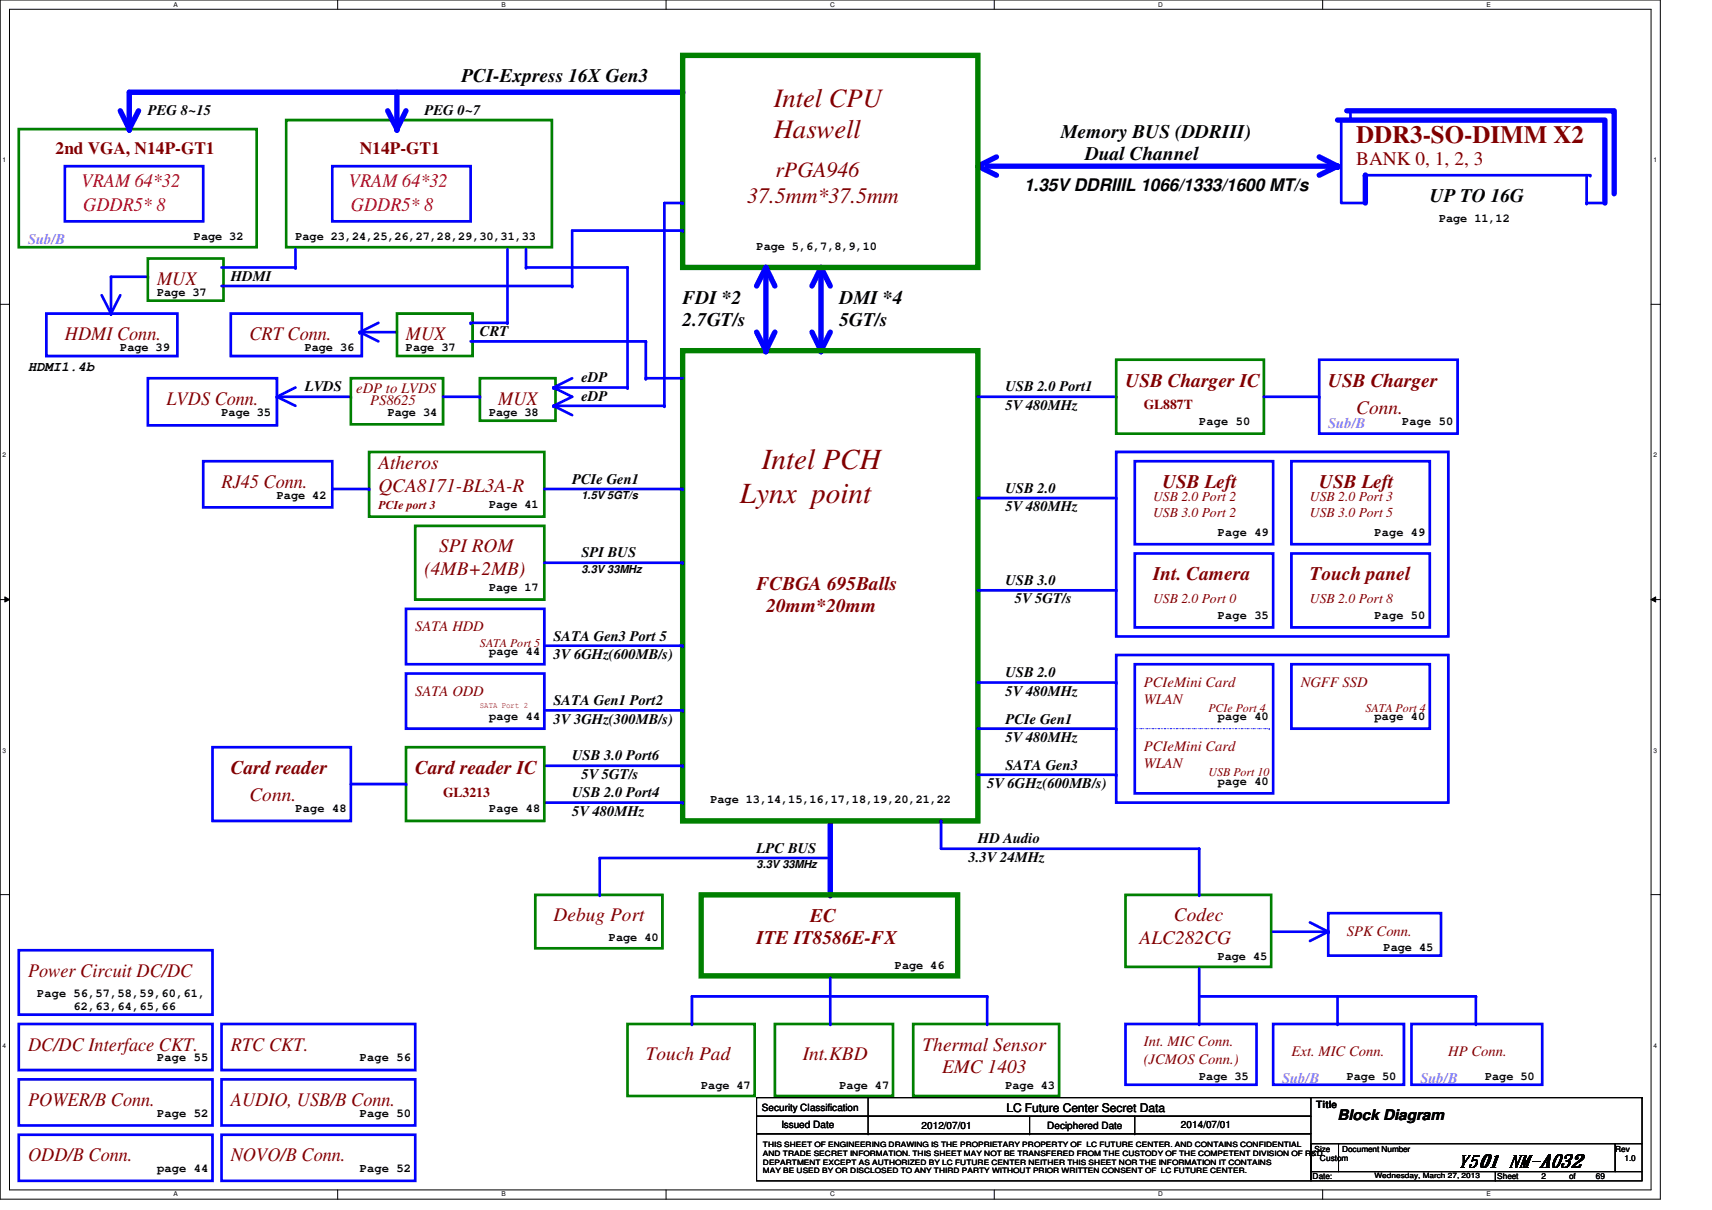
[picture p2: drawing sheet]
<svg xmlns="http://www.w3.org/2000/svg" width="297mm" height="210mm" viewBox="0 0 297 210" stroke-linecap="round" stroke-linejoin="round" font-family="sans-serif">
<path d="M0 0h288.1v208h-288.1zM1.6 1.6h284.9v204.8h-284.9z" fill="none" stroke="#000" stroke-width=".17"/>
<g fill="#fff">
<path d="M30.1 .2h.7v1.2h-.7z"/>
<path d="M30.1 206.6h.7v1.2h-.7z"/>
</g>
<path d="M58.6 0v1.6M58.6 206.4v1.6" fill="none" stroke="#000" stroke-width=".17"/>
<g fill="#fff">
<path d="M87 .2h.8v1.2h-.8z"/>
<path d="M87 206.6h.8v1.2h-.8z"/>
</g>
<path d="M115.6 0v1.6M115.6 206.4v1.6" fill="none" stroke="#000" stroke-width=".17"/>
<g fill="#fff">
<path d="M144 .2h.8v1.2h-.8z"/>
<path d="M144 206.6h.8v1.2h-.8z"/>
</g>
<path d="M172.5 0v1.6M172.5 206.4v1.6" fill="none" stroke="#000" stroke-width=".17"/>
<g fill="#fff">
<path d="M201 .2h.7v1.2h-.7z"/>
<path d="M201 206.6h.7v1.2h-.7z"/>
</g>
<path d="M229.5 0v1.6M229.5 206.4v1.6" fill="none" stroke="#000" stroke-width=".17"/>
<g fill="#fff">
<path d="M257.9 .2h.8v1.2h-.8z"/>
<path d="M257.9 206.6h.8v1.2h-.8z"/>
<path d="M.5 27.2h.6v1.2h-.6z"/>
<path d="M286.9 27.2h.6v1.2h-.6z"/>
<path d="M.5 78.4h.6v1.1h-.6z"/>
<path d="M286.9 78.4h.6v1.1h-.6z"/>
</g>
<path d="M0 52.8h1.6M286.5 52.8h1.6" fill="none" stroke="#000" stroke-width=".17"/>
<g fill="#fff">
<path d="M.5 129.6h.6v1.2h-.6z"/>
<path d="M286.9 129.6h.6v1.2h-.6z"/>
</g>
<path d="M0 104h1.6M.8 103.5l.8 .5-.8 .4zM286.5 104l.8-.5v.9zM286.5 104h1.6" fill="none" stroke="#000" stroke-width=".17"/>
<path d="M.8 103.5l.8 .5-.8 .4zM286.5 104l.8-.5v.9z" fill="#000"/>
<g fill="#fff">
<path d="M.5 180.8h.6v1.1h-.6z"/>
<path d="M286.9 180.8h.6v1.1h-.6z"/>
</g>
<path d="M0 155.2h1.6M286.5 155.2h1.6" fill="none" stroke="#000" stroke-width=".17"/>
<path d="M25.7 65.6h22.3v8.2h-22.3zM3.3 196.8h33.6v8.1h-33.6zM38.4 196.8h33.6v8.1h-33.6z" fill="none" stroke="#00f" stroke-width=".47"/>
<path d="M22.4 16h96" fill="none" stroke="#00f" stroke-width=".93"/>
<circle cx="118.4" cy="16" r=".47" fill="#00f"/>
<path d="M142.4 46.4v14.4" fill="none" stroke="#00f" stroke-width=".93"/>
<circle cx="142.4" cy="60.8" r=".47" fill="#00f"/>
<path d="M144.1 57.6l-1.7 3.2" fill="none" stroke="#00f" stroke-width=".93"/>
<circle cx="142.4" cy="60.8" r=".47" fill="#00f"/>
<path d="M140.9 57.6l1.5 3.2" fill="none" stroke="#00f" stroke-width=".93"/>
<circle cx="142.4" cy="60.8" r=".47" fill="#00f"/>
<path d="M142.4 46.4l-1.5 3.2" fill="none" stroke="#00f" stroke-width=".93"/>
<circle cx="142.4" cy="46.4" r=".47" fill="#00f"/>
<path d="M142.4 46.4l1.7 3.2" fill="none" stroke="#00f" stroke-width=".93"/>
<circle cx="142.4" cy="46.4" r=".47" fill="#00f"/>
<path d="M171.3 28.8h60.8" fill="none" stroke="#00f" stroke-width=".93"/>
<circle cx="232.1" cy="28.8" r=".47" fill="#00f"/>
<path d="M172.9 27.2l-3.2 1.6" fill="none" stroke="#00f" stroke-width=".93"/>
<circle cx="169.7" cy="28.8" r=".47" fill="#00f"/>
<path d="M169.7 28.8l3.2 1.6" fill="none" stroke="#00f" stroke-width=".93"/>
<circle cx="169.7" cy="28.8" r=".47" fill="#00f"/>
<path d="M3.3 22.4h41.2v20.5h-41.2zM49.7 20.8h46.1v22.1h-46.1z" fill="none" stroke="#008000" stroke-width=".47"/>
<path d="M11.3 28.8h24v9.6h-24zM57.7 28.8h24v9.6h-24z" fill="none" stroke="#00f" stroke-width=".47"/>
<path d="M68.9 16v6.4" fill="none" stroke="#00f" stroke-width=".93"/>
<circle cx="68.9" cy="22.4" r=".47" fill="#00f"/>
<path d="M22.4 16v6.4" fill="none" stroke="#00f" stroke-width=".93"/>
<circle cx="22.4" cy="22.4" r=".47" fill="#00f"/>
<path d="M70.4 19.2l-1.5 3.2" fill="none" stroke="#00f" stroke-width=".93"/>
<circle cx="68.9" cy="22.4" r=".47" fill="#00f"/>
<path d="M67.3 19.2l1.6 3.2" fill="none" stroke="#00f" stroke-width=".93"/>
<circle cx="68.9" cy="22.4" r=".47" fill="#00f"/>
<path d="M20.9 19.2l1.5 3.2" fill="none" stroke="#00f" stroke-width=".93"/>
<circle cx="22.4" cy="22.4" r=".47" fill="#00f"/>
<path d="M24 19.2l-1.6 3.2" fill="none" stroke="#00f" stroke-width=".93"/>
<circle cx="22.4" cy="22.4" r=".47" fill="#00f"/>
<path d="M108.9 46.4v20.8" fill="none" stroke="#00f" stroke-width=".47"/>
<circle cx="108.9" cy="67.2" r=".23" fill="#00f"/>
<path d="M228.9 27.2l3.2 1.6" fill="none" stroke="#00f" stroke-width=".93"/>
<circle cx="232.1" cy="28.8" r=".47" fill="#00f"/>
<path d="M232.1 28.8l-3.2 1.6" fill="none" stroke="#00f" stroke-width=".93"/>
<circle cx="232.1" cy="28.8" r=".47" fill="#00f"/>
<path d="M64 78.4h30.4v11.2h-30.4z" fill="none" stroke="#008000" stroke-width=".47"/>
<path d="M35.3 80h22.4v8h-22.4zM57.7 84.8h6.3" fill="none" stroke="#00f" stroke-width=".47"/>
<circle cx="64" cy="84.8" r=".23" fill="#00f"/>
<path d="M72 91.2h22.4v12.8h-22.4z" fill="none" stroke="#008000" stroke-width=".47"/>
<path d="M144.1 142.4v12.8" fill="none" stroke="#00f" stroke-width=".93"/>
<circle cx="144.1" cy="155.2" r=".47" fill="#00f"/>
<path d="M121.7 155.2h44.5v14.1h-44.5z" fill="none" stroke="#008000" stroke-width=".93"/>
<path d="M92.9 155.2h22v9.3h-22z" fill="none" stroke="#008000" stroke-width=".47"/>
<path d="M104.1 148.8h40" fill="none" stroke="#00f" stroke-width=".47"/>
<circle cx="144.1" cy="148.8" r=".23" fill="#00f"/>
<path d="M104.1 148.8v6.4" fill="none" stroke="#00f" stroke-width=".47"/>
<circle cx="104.1" cy="155.2" r=".23" fill="#00f"/>
<path d="M3.3 164.8h33.6v11.2h-33.6zM3.3 177.6h33.6v8h-33.6zM38.4 177.6h33.6v8h-33.6zM144.1 169.6v8M3.3 187.2h33.6v8h-33.6zM38.4 187.2h33.6v8h-33.6z" fill="none" stroke="#00f" stroke-width=".47"/>
<path d="M108.9 177.6h22v12.5h-22zM134.4 177.6h20.5v12.5h-20.5zM158.4 177.6h25.4v12.5h-25.4z" fill="none" stroke="#008000" stroke-width=".47"/>
<circle cx="144.1" cy="177.6" r=".23" fill="#00f"/>
<path d="M120.1 172.8h51.2" fill="none" stroke="#00f" stroke-width=".47"/>
<circle cx="171.3" cy="172.8" r=".23" fill="#00f"/>
<path d="M120.1 172.8v4.8" fill="none" stroke="#00f" stroke-width=".47"/>
<circle cx="120.1" cy="177.6" r=".23" fill="#00f"/>
<path d="M171.3 172.8v4.8" fill="none" stroke="#00f" stroke-width=".47"/>
<circle cx="171.3" cy="177.6" r=".23" fill="#00f"/>
<path d="M232.7 20.8v14.4h4.2M275.3 35.2h3.2" fill="none" stroke="#00f" stroke-width=".47"/>
<path d="M232.1 20.8h46.4v14.4" fill="none" stroke="#00f" stroke-width=".93"/>
<circle cx="275.3" cy="35.2" r=".23" fill="#00f"/>
<path d="M236.9 30.4v4.8" fill="none" stroke="#00f" stroke-width=".93"/>
<circle cx="236.9" cy="30.4" r=".47" fill="#00f"/>
<path d="M234.3 19.2v1.6" fill="none" stroke="#00f" stroke-width=".47"/>
<circle cx="234.3" cy="20.8" r=".23" fill="#00f"/>
<path d="M275.3 30.4v4.8" fill="none" stroke="#00f" stroke-width=".47"/>
<circle cx="275.3" cy="35.2" r=".23" fill="#00f"/>
<path d="M233.7 19.2h46.4v14.4" fill="none" stroke="#00f" stroke-width=".93"/>
<path d="M236.9 30.4h39" fill="none" stroke="#00f" stroke-width=".47"/>
<circle cx="275.9" cy="30.4" r=".23" fill="#00f"/>
<path d="M118.4 9.6h51.3v36.8h-51.3zM118.4 60.8h51.3v81.6h-51.3z" fill="none" stroke="#008000" stroke-width=".93"/>
<path d="M169.7 68.8h24M193.7 78.4h57.6v32h-57.6zM196.9 80h24v14.4h-24z" fill="none" stroke="#00f" stroke-width=".47"/>
<circle cx="193.7" cy="68.8" r=".23" fill="#00f"/>
<path d="M169.7 102.4h24" fill="none" stroke="#00f" stroke-width=".47"/>
<circle cx="193.7" cy="102.4" r=".23" fill="#00f"/>
<path d="M169.7 118.4h24M193.7 113.6h57.6v25.6h-57.6zM196.9 115.2h24v22.4h-24zM224.1 115.2h24v11.2h-24z" fill="none" stroke="#00f" stroke-width=".47"/>
<path d="M196.9 126.4h23.3M220.2 126.4h.1" fill="none" stroke="#00f" stroke-width=".17" stroke-dasharray=".3 .3 0 .3 0 .3"/>
<circle cx="193.7" cy="118.4" r=".23" fill="#00f"/>
<path d="M169.7 126.4h24" fill="none" stroke="#00f" stroke-width=".47"/>
<circle cx="193.7" cy="126.4" r=".23" fill="#00f"/>
<path d="M169.7 134.4h24" fill="none" stroke="#00f" stroke-width=".47"/>
<circle cx="193.7" cy="134.4" r=".23" fill="#00f"/>
<path d="M94.4 112h24" fill="none" stroke="#00f" stroke-width=".47"/>
<circle cx="118.4" cy="112" r=".23" fill="#00f"/>
<path d="M70.4 105.6h24v9.6h-24zM94.4 123.2h24" fill="none" stroke="#00f" stroke-width=".47"/>
<circle cx="118.4" cy="123.2" r=".23" fill="#00f"/>
<path d="M70.4 116.8h24v9.6h-24zM208.1 147.2v8" fill="none" stroke="#00f" stroke-width=".47"/>
<path d="M195.3 155.2h25.3v12.5h-25.3z" fill="none" stroke="#008000" stroke-width=".47"/>
<circle cx="208.1" cy="155.2" r=".23" fill="#00f"/>
<path d="M163.3 147.2h44.8" fill="none" stroke="#00f" stroke-width=".47"/>
<circle cx="208.1" cy="147.2" r=".23" fill="#00f"/>
<path d="M163.3 142.4v4.8" fill="none" stroke="#00f" stroke-width=".47"/>
<circle cx="163.3" cy="142.4" r=".23" fill="#00f"/>
<path d="M230.5 158.4h19.5v7.4h-19.5zM220.9 161.6h9.6" fill="none" stroke="#00f" stroke-width=".47"/>
<circle cx="230.5" cy="161.6" r=".23" fill="#00f"/>
<path d="M227.3 160l3.2 1.6" fill="none" stroke="#00f" stroke-width=".47"/>
<circle cx="230.5" cy="161.6" r=".23" fill="#00f"/>
<path d="M230.5 161.6l-3.2 1.6" fill="none" stroke="#00f" stroke-width=".47"/>
<circle cx="230.5" cy="161.6" r=".23" fill="#00f"/>
<path d="M195.3 177.6h22.7v10.6h-22.7zM208.1 168v9.6M220.9 177.6h22.7v10.6h-22.7zM244.9 177.6h22.7v10.6h-22.7z" fill="none" stroke="#00f" stroke-width=".47"/>
<circle cx="208.1" cy="177.6" r=".23" fill="#00f"/>
<path d="M208.1 172.8h48" fill="none" stroke="#00f" stroke-width=".47"/>
<circle cx="256.1" cy="172.8" r=".23" fill="#00f"/>
<path d="M232.1 172.8v4.8" fill="none" stroke="#00f" stroke-width=".47"/>
<circle cx="232.1" cy="177.6" r=".23" fill="#00f"/>
<path d="M256.1 172.8v4.8" fill="none" stroke="#00f" stroke-width=".47"/>
<circle cx="256.1" cy="177.6" r=".23" fill="#00f"/>
<path d="M94.4 84.8h24" fill="none" stroke="#00f" stroke-width=".47"/>
<circle cx="118.4" cy="84.8" r=".23" fill="#00f"/>
<path d="M94.4 97.6h24" fill="none" stroke="#00f" stroke-width=".47"/>
<circle cx="118.4" cy="97.6" r=".23" fill="#00f"/>
<path d="M83.3 65.6h13.1v7.4h-13.1z" fill="none" stroke="#008000" stroke-width=".47"/>
<path d="M96.1 67.2h12.8" fill="none" stroke="#00f" stroke-width=".47"/>
<circle cx="108.9" cy="67.2" r=".23" fill="#00f"/>
<path d="M96.1 67.2l3.2 1.6" fill="none" stroke="#00f" stroke-width=".47"/>
<circle cx="96.1" cy="67.2" r=".23" fill="#00f"/>
<path d="M99.3 65.6l-3.2 1.6" fill="none" stroke="#00f" stroke-width=".47"/>
<circle cx="96.1" cy="67.2" r=".23" fill="#00f"/>
<path d="M96.1 70.4l3.2 1.6" fill="none" stroke="#00f" stroke-width=".47"/>
<circle cx="96.1" cy="70.4" r=".23" fill="#00f"/>
<path d="M99.3 68.8l-3.2 1.6" fill="none" stroke="#00f" stroke-width=".47"/>
<circle cx="96.1" cy="70.4" r=".23" fill="#00f"/>
<path d="M48 68.8h12.9" fill="none" stroke="#00f" stroke-width=".47"/>
<circle cx="60.9" cy="68.8" r=".23" fill="#00f"/>
<path d="M48 68.8l3.3 1.6" fill="none" stroke="#00f" stroke-width=".47"/>
<circle cx="48" cy="68.8" r=".23" fill="#00f"/>
<path d="M51.3 67.2l-3.3 1.6" fill="none" stroke="#00f" stroke-width=".47"/>
<circle cx="48" cy="68.8" r=".23" fill="#00f"/>
<path d="M60.9 65.6h16v8h-16z" fill="none" stroke="#008000" stroke-width=".47"/>
<path d="M76.9 68.8h6.4" fill="none" stroke="#00f" stroke-width=".47"/>
<circle cx="83.3" cy="68.8" r=".23" fill="#00f"/>
<path d="M96.1 70.4h19.2" fill="none" stroke="#00f" stroke-width=".47"/>
<circle cx="115.3" cy="70.4" r=".23" fill="#00f"/>
<path d="M115.3 35.2v35.2" fill="none" stroke="#00f" stroke-width=".47"/>
<circle cx="115.3" cy="70.4" r=".23" fill="#00f"/>
<path d="M115.3 35.2h3.1" fill="none" stroke="#00f" stroke-width=".47"/>
<circle cx="118.4" cy="35.2" r=".23" fill="#00f"/>
<path d="M228.9 62.4h24v12.8h-24zM196.9 96h24v12.8h-24zM94.4 132.8h24" fill="none" stroke="#00f" stroke-width=".47"/>
<circle cx="118.4" cy="132.8" r=".23" fill="#00f"/>
<path d="M94.4 139.2h24" fill="none" stroke="#00f" stroke-width=".47"/>
<circle cx="118.4" cy="139.2" r=".23" fill="#00f"/>
<path d="M219.3 68.8h9.6M36.9 129.6h24v12.8h-24z" fill="none" stroke="#00f" stroke-width=".47"/>
<path d="M193.7 62.4h25.6v12.8h-25.6z" fill="none" stroke="#008000" stroke-width=".47"/>
<circle cx="228.9" cy="68.8" r=".23" fill="#00f"/>
<path d="M169.7 86.4h24" fill="none" stroke="#00f" stroke-width=".47"/>
<circle cx="193.7" cy="86.4" r=".23" fill="#00f"/>
<path d="M70.4 129.6h24v12.8h-24z" fill="none" stroke="#008000" stroke-width=".47"/>
<path d="M60.9 136h9.5" fill="none" stroke="#00f" stroke-width=".47"/>
<circle cx="70.4" cy="136" r=".23" fill="#00f"/>
<path d="M19.3 48h6.4M40 54.4h22.8v7.4h-22.8zM224.1 80h24v14.4h-24z" fill="none" stroke="#00f" stroke-width=".47"/>
<circle cx="25.7" cy="48" r=".23" fill="#00f"/>
<path d="M19.3 48v6.4" fill="none" stroke="#00f" stroke-width=".47"/>
<circle cx="19.3" cy="54.4" r=".23" fill="#00f"/>
<path d="M62.4 57.6l3.3 1.6" fill="none" stroke="#00f" stroke-width=".47"/>
<circle cx="62.4" cy="57.6" r=".23" fill="#00f"/>
<path d="M91.3 46.4h17.6" fill="none" stroke="#00f" stroke-width=".47"/>
<circle cx="108.9" cy="46.4" r=".23" fill="#00f"/>
<path d="M20.9 51.2l-1.6 3.2" fill="none" stroke="#00f" stroke-width=".47"/>
<circle cx="19.3" cy="54.4" r=".23" fill="#00f"/>
<path d="M17.6 51.2l1.7 3.2" fill="none" stroke="#00f" stroke-width=".47"/>
<circle cx="19.3" cy="54.4" r=".23" fill="#00f"/>
<path d="M65.7 56l-3.3 1.6" fill="none" stroke="#00f" stroke-width=".47"/>
<circle cx="62.4" cy="57.6" r=".23" fill="#00f"/>
<path d="M62.4 57.6h6.5" fill="none" stroke="#00f" stroke-width=".47"/>
<circle cx="62.4" cy="57.6" r=".23" fill="#00f"/>
<path d="M8 54.4h22.8v7.4h-22.8zM38.4 46.4h12.9" fill="none" stroke="#00f" stroke-width=".47"/>
<path d="M25.7 44.8h13.1v7.4h-13.1z" fill="none" stroke="#008000" stroke-width=".47"/>
<circle cx="51.3" cy="46.4" r=".23" fill="#00f"/>
<path d="M51.3 43.2v3.2" fill="none" stroke="#00f" stroke-width=".47"/>
<circle cx="51.3" cy="46.4" r=".23" fill="#00f"/>
<path d="M99.3 40v9.6" fill="none" stroke="#00f" stroke-width=".47"/>
<circle cx="99.3" cy="49.6" r=".23" fill="#00f"/>
<path d="M99.3 40h19.1" fill="none" stroke="#00f" stroke-width=".47"/>
<circle cx="118.4" cy="40" r=".23" fill="#00f"/>
<path d="M38.4 49.6h60.9" fill="none" stroke="#00f" stroke-width=".47"/>
<circle cx="99.3" cy="49.6" r=".23" fill="#00f"/>
<path d="M68.9 54.4h13.1v7.4h-13.1z" fill="none" stroke="#008000" stroke-width=".47"/>
<path d="M81.7 59.2h30.4" fill="none" stroke="#00f" stroke-width=".47"/>
<circle cx="112.1" cy="59.2" r=".23" fill="#00f"/>
<path d="M81.7 56h6.3" fill="none" stroke="#00f" stroke-width=".47"/>
<circle cx="81.7" cy="56" r=".23" fill="#00f"/>
<path d="M88 43.2v12.8" fill="none" stroke="#00f" stroke-width=".47"/>
<circle cx="88" cy="56" r=".23" fill="#00f"/>
<path d="M91.3 43.2v3.2" fill="none" stroke="#00f" stroke-width=".47"/>
<circle cx="91.3" cy="46.4" r=".23" fill="#00f"/>
<path d="M112.1 59.2v6.4" fill="none" stroke="#00f" stroke-width=".47"/>
<circle cx="112.1" cy="65.6" r=".23" fill="#00f"/>
<path d="M112.1 65.6h6.3" fill="none" stroke="#00f" stroke-width=".47"/>
<circle cx="112.1" cy="65.6" r=".23" fill="#00f"/>
<path d="M224.1 96h24v12.8h-24z" fill="none" stroke="#00f" stroke-width=".47"/>
<path d="M132.9 46.4v14.4" fill="none" stroke="#00f" stroke-width=".93"/>
<circle cx="132.9" cy="60.8" r=".47" fill="#00f"/>
<path d="M134.4 57.6l-1.5 3.2" fill="none" stroke="#00f" stroke-width=".93"/>
<circle cx="132.9" cy="60.8" r=".47" fill="#00f"/>
<path d="M131.3 57.6l1.6 3.2" fill="none" stroke="#00f" stroke-width=".93"/>
<circle cx="132.9" cy="60.8" r=".47" fill="#00f"/>
<path d="M132.9 46.4l-1.6 3.2" fill="none" stroke="#00f" stroke-width=".93"/>
<circle cx="132.9" cy="46.4" r=".47" fill="#00f"/>
<path d="M132.9 46.4l1.5 3.2" fill="none" stroke="#00f" stroke-width=".93"/>
<circle cx="132.9" cy="46.4" r=".47" fill="#00f"/>
<g fill="none" stroke="#000" stroke-width=".17">
<path d="M131.3 190.4h96.2v3.2h-96.2zM131.3 193.6h96.2v3.1h-96.2zM131.3 196.7h96.2v8.2h-96.2zM150.6 193.6h.1M150.6 196.7h.1M150.6 190.4v6.3M178.6 196.7h.1M178.6 193.6v3.1M196.9 196.7h.1M196.9 193.6v3.1M227.3 190.4h57.6M227.5 198.4h4.7v4.8h-4.7z"/>
<path d="M232.2 198.4h48v4.8h-48zM280.2 198.4h4.7v4.8h-4.7zM284.9 190.4h.1M284.9 190.4v8M227.5 203.2h32v1.7h-32zM259.5 203.2h25.4v1.7h-25.4z"/>
</g>
<g font-size="5.1" fill="#800000">
<text x="132.2" y="81.4">Intel PCH</text>
<text x="128.4" y="87.3">Lynx point</text>
</g>
<g font-size="4.6" fill="#800000">
<text x="134.2" y="18.5">Intel CPU</text>
<text x="134.2" y="23.9">Haswell</text>
</g>
<text font-size="4.3" fill="#800000" x="235.3" y="24.8">DDR3-SO-DIMM X2</text>
<g font-size="3.8" fill="#800000">
<text x="129.7" y="35.2">37.5mm*37.5mm</text>
<text x="134.5" y="30.6">rPGA946</text>
</g>
<g font-size="3.3">
<text x="80" y="14.3">PCI-Express 16X Gen3</text>
<text x="184.1" y="23.9">Memory BUS (DDRIII)</text>
<text x="188.3" y="27.8">Dual Channel</text>
<text x="248.1" y="35.1">UP TO 16G</text>
<text x="118.4" y="52.7">FDI *2</text>
<text x="145.7" y="52.7">DMI *4</text>
<text x="118.4" y="56.6">2.7GT/s</text>
<text x="145.7" y="56.6">5GT/s</text>
</g>
<g font-size="3.3" fill="#800000">
<text x="235.3" y="28.6">BANK 0, 1, 2, 3</text>
<text x="27.3" y="49.4">MUX</text>
<text x="11.3" y="59">HDMI Conn.</text>
<text x="43.3" y="59">CRT Conn.</text>
<text x="70.4" y="59">MUX</text>
<text x="28.9" y="70.2">LVDS Conn.</text>
<text x="86.4" y="70.2">MUX</text>
<text x="195.3" y="67.1">USB Charger IC</text>
<text x="230.5" y="67.1">USB Charger</text>
<text x="235.3" y="71.8">Conn.</text>
<text x="65.7" y="81.4">Atheros</text>
<text x="38.4" y="84.6">RJ45 Conn.</text>
<text x="65.7" y="85.3">QCA8171-BL3A-R</text>
<text x="201.7" y="84.7">USB Left</text>
<text x="228.9" y="84.7">USB Left</text>
<text x="76.2" y="95.8">SPI ROM</text>
<text x="73.7" y="99.8">(4MB+2MB)</text>
<text x="200.1" y="100.7">Int. Camera</text>
<text x="227.3" y="100.7">Touch panel</text>
<text x="131.3" y="102.3">FCBGA 695Balls</text>
<text x="133" y="106.2">20mm*20mm</text>
<text x="40" y="134.3">Card reader</text>
<text x="72" y="134.3">Card reader IC</text>
<text x="43.3" y="139">Conn.</text>
<text x="96.1" y="159.9">Debug Port</text>
<text x="140.6" y="159.9">EC</text>
<text x="203.7" y="159.9">Codec</text>
<text x="131.3" y="163.8">ITE IT8586E-FX</text>
<text x="197.7" y="163.8">ALC282CG</text>
<text x="4.9" y="169.4">Power Circuit DC/DC</text>
<text x="4.9" y="182.2">DC/DC Interface CKT.</text>
<text x="40" y="182.2">RTC CKT.</text>
<text x="112.1" y="183.9">Touch Pad</text>
<text x="139.3" y="183.9">Int.KBD</text>
<text x="160.1" y="182.2">Thermal Sensor</text>
<text x="4.9" y="191.9">POWER/B Conn.</text>
<text x="40" y="191.9">AUDIO, USB/B Conn.</text>
<text x="163.4" y="186.2">EMC 1403</text>
<text x="4.9" y="201.4">ODD/B Conn.</text>
<text x="40" y="201.4">NOVO/B Conn.</text>
</g>
<g font-size="3.3" fill="#f00">
<text x="14.1" y="32.5">VRAM 64*32</text>
<text x="60.5" y="32.5">VRAM 64*32</text>
<text x="14.4" y="36.6">GDDR5* 8</text>
<text x="60.9" y="36.6">GDDR5* 8</text>
</g>
<g font-size="3" fill="#800000">
<text x="9.6" y="26.8">2nd VGA, N14P-GT1</text>
<text x="62.4" y="26.8">N14P-GT1</text>
</g>
<g font-size="3">
<text x="177.7" y="33.1">1.35V DDRIIIL 1066/1333/1600 MT/s</text>
<text x="253" y="202.4">Y501 NM-A032</text>
</g>
<g font-size="2.5">
<text x="25.7" y="19.9">PEG 8~15</text>
<text x="73.7" y="19.9">PEG 0~7</text>
<text x="40" y="48.7">HDMI</text>
<text x="83.3" y="58.3">CRT</text>
<text x="52.9" y="67.9">LVDS</text>
<text x="100.9" y="66.3">eDP</text>
<text x="100.9" y="69.5">eDP</text>
<text x="174.5" y="67.9">USB 2.0 Port1</text>
<text x="174.5" y="71.1">5V 480MHz</text>
<text x="99.3" y="83.9">PCIe Gen1</text>
<text x="174.5" y="88.7">5V 480MHz</text>
<text x="174.5" y="85.5">USB 2.0</text>
<text x="100.9" y="96.7">SPI BUS</text>
<text x="174.5" y="101.5">USB 3.0</text>
<text x="176.1" y="104.7">5V 5GT/s</text>
<text x="96.1" y="111.1">SATA Gen3 Port 5</text>
<text x="96.1" y="114.3">3V 6GHz(600MB/s)</text>
<text x="174.5" y="117.5">USB 2.0</text>
<text x="96.1" y="122.3">SATA Gen1 Port2</text>
<text x="96.1" y="125.5">3V 3GHz(300MB/s)</text>
<text x="174.5" y="120.7">5V 480MHz</text>
<text x="174.5" y="125.5">PCIe Gen1</text>
<text x="99.3" y="131.9">USB 3.0 Port6</text>
<text x="174.5" y="128.7">5V 480MHz</text>
<text x="100.9" y="135.1">5V 5GT/s</text>
<text x="171.3" y="136.7">5V 6GHz(600MB/s)</text>
<text x="174.5" y="133.5">SATA Gen3</text>
<text x="99.3" y="141.5">5V 480MHz</text>
<text x="99.3" y="138.3">USB 2.0 Port4</text>
<text x="131.3" y="147.9">LPC BUS</text>
<text x="168.1" y="149.5">3.3V 24MHz</text>
<text x="169.7" y="146.3">HD Audio</text>
<text x="232.1" y="194.4">Block Diagram</text>
</g>
<g font-size="2.5" fill="#f0f">
<text x="4.9" y="42.3">Sub/B</text>
<text x="230.5" y="74.3">Sub/B</text>
<text x="222.5" y="187.9">Sub/B</text>
<text x="246.5" y="187.9">Sub/B</text>
</g>
<g font-size="2.5" fill="#800000">
<text x="61.8" y="68.2">eDP to LVDS</text>
<text x="64.2" y="70.3">PS8625</text>
<text x="72" y="109.5">SATA HDD</text>
<text x="198.5" y="119.1">PCIeMini Card</text>
<text x="225.7" y="119.1">NGFF SSD</text>
<text x="72" y="120.7">SATA ODD</text>
<text x="198.5" y="122.1">WLAN</text>
<text x="198.5" y="130.3">PCIeMini Card</text>
<text x="198.5" y="133.3">WLAN</text>
<text x="233.7" y="162.3">SPK Conn.</text>
<text x="198.5" y="181.5">Int. MIC Conn.</text>
<text x="198.5" y="184.5">(JCMOS Conn.)</text>
<text x="224.1" y="183.1">Ext. MIC Conn.</text>
<text x="251.3" y="183.1">HP Conn.</text>
</g>
<text font-size="2.4" x="4.9" y="64.4">HDMI1.4b</text>
<g font-size="2.4" fill="#800000">
<text x="198.5" y="71">GL887T</text>
<text x="200.1" y="87">USB 2.0 Port 2</text>
<text x="200.1" y="89.7">USB 3.0 Port 2</text>
<text x="227.3" y="87">USB 2.0 Port 3</text>
<text x="227.3" y="89.7">USB 3.0 Port 5</text>
<text x="200.1" y="104.5">USB 2.0 Port 0</text>
<text x="227.3" y="104.5">USB 2.0 Port 8</text>
<text x="76.9" y="138.2">GL3213</text>
</g>
<g font-size="2.1">
<text x="33.7" y="41.7">Page 32</text>
<text x="51.3" y="41.7">Page 23,24,25,26,27,28,29,30,31,33</text>
<text x="249.7" y="38.5">Page 11,12</text>
<text x="131.3" y="43.3">Page 5,6,7,8,9,10</text>
<text x="27.3" y="51.3">Page 37</text>
<text x="20.9" y="60.9">Page 39</text>
<text x="52.9" y="60.9">Page 36</text>
<text x="70.4" y="60.9">Page 37</text>
<text x="38.4" y="72.1">Page 35</text>
<text x="67.3" y="72.1">Page 34</text>
<text x="84.9" y="72.1">Page 38</text>
<text x="208.1" y="73.7">Page 50</text>
<text x="243.3" y="73.7">Page 50</text>
<text x="48" y="86.5">Page 42</text>
<text x="84.9" y="88.1">Page 41</text>
<text x="211.3" y="92.9">Page 49</text>
<text x="238.5" y="92.9">Page 49</text>
<text x="84.9" y="102.5">Page 17</text>
<text x="211.3" y="107.3">Page 35</text>
<text x="238.5" y="107.3">Page 50</text>
<text x="84.9" y="113.7">page 44</text>
<text x="84.9" y="124.9">page 44</text>
<text x="211.3" y="124.9">page 40</text>
<text x="238.5" y="124.9">page 40</text>
<text x="211.3" y="136.1">page 40</text>
<text x="51.3" y="140.9">Page 48</text>
<text x="84.9" y="140.9">Page 48</text>
<text x="123.3" y="139.3">Page 13,14,15,16,17,18,19,20,21,22</text>
<text x="105.7" y="163.3">Page 40</text>
<text x="211.3" y="166.5">Page 45</text>
<text x="240.1" y="164.9">Page 45</text>
<text x="6.4" y="172.9">Page 56,57,58,59,60,61,</text>
<text x="155.3" y="168.1">Page 46</text>
<text x="12.8" y="175.3">62,63,64,65,66</text>
<text x="27.3" y="184.1">Page 55</text>
<text x="62.4" y="184.1">Page 56</text>
<text x="121.7" y="188.9">Page 47</text>
<text x="145.7" y="188.9">Page 47</text>
<text x="174.5" y="188.9">Page 43</text>
<text x="208.1" y="187.3">Page 35</text>
<text x="233.7" y="187.3">Page 50</text>
<text x="257.7" y="187.3">Page 50</text>
<text x="27.3" y="193.7">Page 52</text>
<text x="62.4" y="193.7">Page 50</text>
<text x="174.6" y="192.8">LC Future Center Secret Data</text>
<text x="27.3" y="203.3">page 44</text>
<text x="62.4" y="203.3">Page 52</text>
</g>
<g font-size="2.1" fill="#800000">
<text x="65.7" y="88.2">PCIe port 3</text>
<text x="83.3" y="112.2">SATA Port 5</text>
<text x="209.7" y="123.4">PCIe Port 4</text>
<text x="236.9" y="123.4">SATA Port 4</text>
<text x="209.7" y="134.7">USB Port 10</text>
</g>
<g font-size="1.9">
<text x="100.9" y="86.6">1.5V 5GT/s</text>
<text x="100.9" y="99.4">3.3V 33MHz</text>
<text x="131.3" y="150.6">3.3V 33MHz</text>
</g>
<g font-size="1.7">
<text x="132.2" y="192.7">Security Classification</text>
<text x="135.6" y="195.7">Issued Date</text>
<text x="159.9" y="195.9">2012/07/01</text>
<text x="181.7" y="195.9">Deciphered Date</text>
<text x="204.9" y="195.7">2014/07/01</text>
<text x="228.4" y="192.2">Title</text>
</g>
<text font-size="1.4" fill="#800000" x="83.3" y="122.8">SATA Port 2</text>
<g font-size="1.4">
<text x="228.1" y="199.8">Size</text>
<text x="229" y="201.4">Custom</text>
<text x="232.9" y="199.8">Document Number</text>
<text x="280.2" y="199.8">Rev</text>
<text x="281.9" y="201.4">1.0</text>
<text x="227.7" y="204.6">Date:</text>
<text x="259.8" y="204.6">Sheet</text>
<text x="267.5" y="204.6">2</text>
<text x="272.2" y="204.6">of</text>
<text x="276.9" y="204.6">69</text>
</g>
<g font-size="1.3">
<text x="132.4" y="199">THIS SHEET OF ENGINEERING DRAWING IS THE PROPRIETARY PROPERTY OF LC FUTURE CENTER. AND CONTAINS CONFIDENTIAL</text>
<text x="132.4" y="200.5">AND TRADE SECRET INFORMATION. THIS SHEET MAY NOT BE TRANSFERED FROM THE CUSTODY OF THE COMPETENT DIVISION OF R&amp;D</text>
<text x="132.4" y="202">DEPARTMENT EXCEPT AS AUTHORIZED BY LC FUTURE CENTER NEITHER THIS SHEET NOR THE INFORMATION IT CONTAINS</text>
<text x="132.4" y="203.5">MAY BE USED BY OR DISCLOSED TO ANY THIRD PARTY WITHOUT PRIOR WRITTEN CONSENT OF LC FUTURE CENTER.</text>
<text x="238.5" y="204.4">Wednesday, March 27, 2013</text>
</g>
<g font-size="1.1">
<text x="30.1" y="1.1">A</text>
<text x="87" y="1.1">B</text>
<text x="144" y="1.1">C</text>
<text x="201" y="1.1">D</text>
<text x="257.9" y="1.1">E</text>
<text x=".5" y="28.2">1</text>
<text x="286.9" y="28.2">1</text>
<text x=".5" y="79.3">2</text>
<text x="286.9" y="79.3">2</text>
<text x=".5" y="130.6">3</text>
<text x="286.9" y="130.6">3</text>
<text x=".5" y="181.7">4</text>
<text x="286.9" y="181.7">4</text>
<text x="30.1" y="207.6">A</text>
<text x="87" y="207.6">B</text>
<text x="144" y="207.6">C</text>
<text x="201" y="207.6">D</text>
<text x="257.9" y="207.6">E</text>
</g>
</svg>
